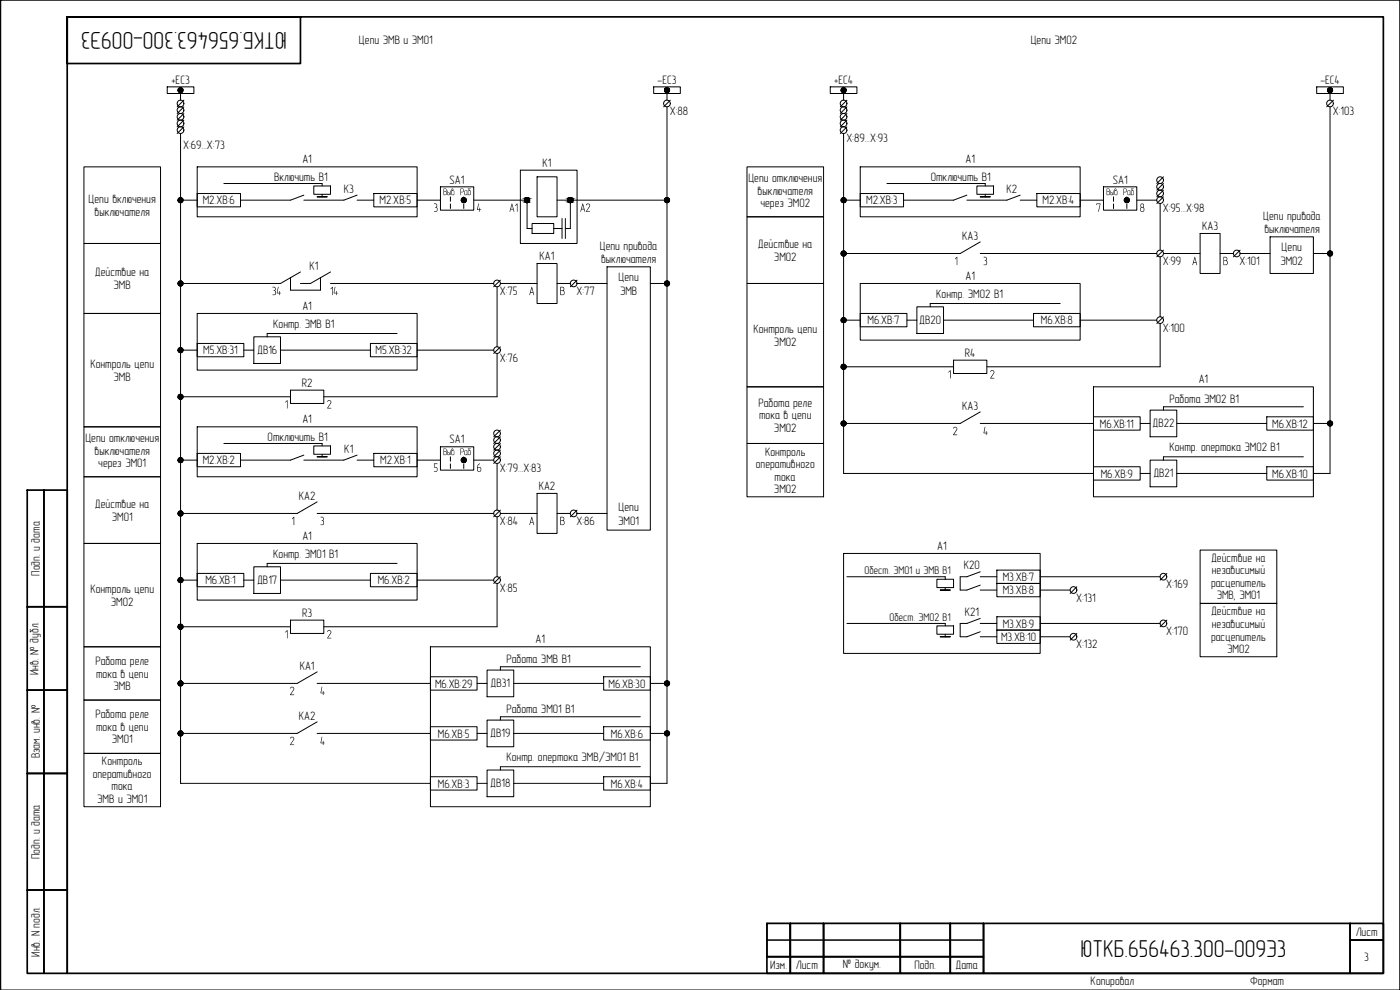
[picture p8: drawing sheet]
<svg xmlns="http://www.w3.org/2000/svg" width="420mm" height="297mm" viewBox="0 0 420 297" stroke-linecap="round" stroke-linejoin="round" font-family="sans-serif">
<g fill="none" stroke="#000" stroke-width=".3">
<path d="M.2 .1h.1M.2 .1h420v296.9h-420zM.2 .1v296.9M420.2 .1h.1M420.2 .1v296.9M50.2 26.1h8v2h-8zM54.2 27.1v3M55.2 30.1l-2 2M55.2 32.1l-2 2M55.2 34.1l-2 2M55.2 36.1l-2 2M55.2 38.1l-2 2"/>
<path d="M196.2 26.1h8v2h-8zM200.2 27.1v3M200.2 32.1v202.9h-5M201.2 30.1l-2 2M249.2 26.1h8v2h-8zM253.2 27.1v3M254.2 30.1l-2 2M254.2 32.1l-2 2M254.2 34.1l-2 2M254.2 36.1l-2 2M254.2 38.1l-2 2M395.2 26.1h8v2h-8z"/>
<path d="M399.2 27.1v3M399.2 32.1v110h-5M400.2 30.1l-2 2M25.2 50.1h23v23h-23zM54.2 40.1v194.9h75M59.2 58.1h13v4h-13zM59.2 50.1h66v15h-66zM67.2 55.1h29.5v.7M91.2 58.6l-4 1.5h-15M94.2 55.8h5v2.5h-5zM96.7 58.3v.8M98.2 59.1h-3h3"/>
<path d="M107.2 58.6l-4 1.5h-12M112.2 58.1h13v4h-13zM132.2 56.1h10v7h-10zM135.2 59.1v1.3M139.2 59.1v1.3M156.2 51.1h17v22h-17zM161.2 53.1h6v12h-6zM224.2 50.1h23v15h-23zM253.2 40.1v102h75M258.2 50.1h66v15h-66zM258.2 58.1h13v4h-13zM266.2 55.1h29.5v.7"/>
<path d="M290.2 58.6l-4 1.5h-15M293.2 55.8h5v2.5h-5zM295.7 58.3v.8M297.2 59.1h-3h3M306.2 58.6l-4 1.5h-12M311.2 58.1h13v4h-13zM331.2 56.1h10v7h-10zM334.2 59.1v1.3M338.2 59.1v1.3M349.2 59.1l-2 2M349.2 57.1l-2 2M349.2 55.1l-2 2"/>
<path d="M349.2 53.1l-2 2M25.2 73.1h23v21h-23zM54.2 60.1h5M107.2 60.1h5M125.2 60.1h7M135.2 61.2v1.4M139.2 61.2v1.4M142.2 60.1h15M158.2 60.1v8.5h1.5M159.7 67.1h6.5v2.9h-6.5zM161.2 79.1h6v12h-6zM166.2 68.6h2.5"/>
<path d="M167.2 60.1h33M168.7 65.6v6M169.7 65.6v6M171.2 60.1v8.5h-1.5M224.2 65.1h23v20h-23zM253.2 60.1h5M294.2 72.6l-6 3.5h-35M294.2 76.1h53M306.2 60.1h5M324.2 60.1h7M334.2 61.2v1.4M338.2 61.2v1.4"/>
<path d="M341.2 60.1h6M348.2 61.1v14M348.2 77.1v18M349.2 76.1h11M349.2 75.1l-2 2M360.2 70h6v12h-6zM366.2 76.1h4M372.2 76.1h9M372.2 75.1l-2 2M381.2 71.1h13v10.9h-13zM394.2 76.1h5M25.2 94.1h23v34h-23z"/>
<path d="M59.2 94.1h66v16.9h-66zM87.2 83.3v3.8h9v-3.8M90.2 81.6l-6 3.5h-30M99.2 81.6l-6 3.5h-3M99.2 85.1h49M149.2 86v18.1M150.2 84.1l-2 1.9M150.2 85.1h11M167.2 85.1h4M173.2 85.1h9M173.2 84.1l-2 1.9M182.2 80.1h13v79h-13z"/>
<path d="M195.2 85.1h5M224.2 85.1h23v31h-23zM253.2 96.1h5M258.2 85.1h66v17h-66zM258.2 94.1h14v4h-14zM272.2 96.1h3M275.2 92.1h8v8h-8zM283.2 96.1h27M310.2 94.1h14v4h-14zM318.2 91.1h-39v1M324.2 96.1h23M348.2 97.1v13h-52"/>
<path d="M349.2 95.1l-2 2M54.2 105.1h5M54.2 119h33M59.2 103h14v4h-14zM73.2 105.1h3M76.2 101.1h8v8h-8zM84.2 105.1h27M87.2 117.1h10v4h-10zM111.2 103h14v4h-14zM119.2 100.1h-39v1M125.2 105.1h23M149.2 106.1v12.9h-52"/>
<path d="M150.2 104.1l-2 2M224.2 116.1h23v17h-23zM253.2 110.1h33M286.2 108.1h10v4h-10zM328.2 116.1h66v33h-66zM25.2 128.1h23v15h-23zM54.2 138.1h5M59.2 128.1h66v15h-66zM59.2 136h13v4h-13zM67.2 133.1h29.5v.7M91.2 136.6l-4 1.5h-15M94.2 133.8h5v2.5h-5z"/>
<path d="M96.7 136.3v.8M98.2 137.1h-3h3M107.2 136.6l-4 1.5h-12M107.2 138.1h5M112.2 136h13v4h-13zM125.2 138.1h7M132.2 134.1h10v7h-10zM135.2 137.1v1.3M135.2 139.2v1.4M139.2 137.1v1.3M139.2 139.2v1.4M142.2 138.1h6"/>
<path d="M149.2 139.1v14M150.2 137.1l-2 2M150.2 135.1l-2 2M150.2 133.1l-2 2M150.2 131l-2 2.1M150.2 129.1l-2 1.9M224.2 133.1h23v16h-23zM294.2 123.6l-6 3.4h-35M294.2 127h34M328.2 125.1h14v4h-14zM342.2 127h3M345.2 138.1h8v8h-8z"/>
<path d="M345.2 123h8v8h-8zM353.2 127h27M380.2 125.1h14v4h-14zM391.2 137.1h-42v1M391.2 122.1h-42v.9M394.2 127h5M25.2 143.1h23v20h-23zM95.2 150.6l-6 3.5h-35M95.2 154.1h53M149.2 155.1v17.9M150.2 154.1h11M150.2 153.1l-2 2"/>
<path d="M161.2 148h6v12h-6zM167.2 154.1h4M173.2 154.1h9M173.2 153.1l-2 2M328.2 140h14v4h-14zM342.2 142.1h3M353.2 142.1h27M380.2 140h14v4h-14zM25.2 163.1h23v31h-23zM54.2 174.1h5M59.2 163.1h66v17h-66zM59.2 172h14v4.1h-14z"/>
<path d="M73.2 174.1h3M76.2 170.1h8v8h-8zM84.2 174.1h27M111.2 172h14v4.1h-14zM119.2 169h-39v1.1M125.2 174.1h23M149.2 175.1v13h-52M150.2 173l-2 2.1M253.2 166.1h59v30h-59zM254.2 173h29.5v.8M281.2 173.8h5v2.5h-5zM283.7 176.3v.7"/>
<path d="M285.2 177h-3h3M294.2 171.6l-4 1.4h-2v4h2l4-1.4M294.2 173h5M294.2 177h5M299.2 171.1h13v4h-13zM299.2 175.1h13v4h-13zM312.2 173h36M312.2 177h9M323.2 176.1l-2 2M350.2 172l-2 2.1M360.2 165h23v16h-23zM25.2 194.1h23v15.9h-23z"/>
<path d="M54.2 188.1h33M87.2 186.1h10v4h-10zM129.2 194.1h66v47.9h-66zM254.2 187.1h29.5v.7M281.2 187.8h5v2.5h-5zM283.7 190.3v.8M285.2 191.1h-3h3M294.2 185.6l-4 1.5h-2v4h2l4-1.5M294.2 187.1h5M294.2 191.1h5M299.2 185h13v4h-13zM299.2 189h13v4h-13z"/>
<path d="M312.2 187.1h36M312.2 191.1h9M323.2 190.1l-2 2M350.2 186.1l-2 2M360.2 181h23v16h-23zM25.2 210h23v16h-23zM95.2 216.6l-6 3.5h-35M95.2 201.6l-6 3.4h-35M95.2 205h34M129.2 203.1h14v4h-14zM129.2 218h14v4h-14zM143.2 205h3"/>
<path d="M146.2 201h8v8h-8zM146.2 216.1h8v8h-8zM154.2 205h27M181.2 203.1h14v4h-14zM181.2 218h14v4h-14zM192.2 200.1h-42v.9M192.2 215.1h-42v1M195.2 205h5M25.2 226h23v16h-23zM95.2 220.1h34M129.2 233.1h14v4h-14zM143.2 220.1h3"/>
<path d="M143.2 235h3M146.2 231h8v8h-8zM154.2 220.1h27M154.2 235h27M181.2 233.1h14v4h-14zM192.2 230h-42v1M195.2 220.1h5M230.2 277.1h7v5h-7zM237.2 277.1h10v5h-10zM247.2 277.1h23v5h-23zM270.2 277.1h15v5h-15zM285.2 277.1h10v5h-10z"/>
<path d="M230.2 282.1h7v4.9h-7zM237.2 282.1h10v4.9h-10zM247.2 282.1h23v4.9h-23zM270.2 282.1h15v4.9h-15zM285.2 282.1h10v4.9h-10zM420.2 297h.1"/>
<circle cx="54.2" cy="35" r="1.01"/>
<circle cx="54.2" cy="39" r="1.01"/>
<circle cx="54.2" cy="37" r="1.01"/>
<circle cx="54.2" cy="31" r="1.01"/>
<circle cx="54.2" cy="33.1" r="1.01"/>
<circle cx="200.2" cy="31" r="1.01"/>
<circle cx="253.2" cy="35" r="1.01"/>
<circle cx="253.2" cy="37" r="1.01"/>
<circle cx="253.2" cy="39" r="1.01"/>
<circle cx="253.2" cy="33.1" r="1.01"/>
<circle cx="253.2" cy="31" r="1.01"/>
<circle cx="399.2" cy="31" r="1.01"/>
<circle cx="348.2" cy="54.1" r="1.01"/>
<circle cx="348.2" cy="58.1" r="1.01"/>
<circle cx="348.2" cy="56" r="1.01"/>
<circle cx="158.2" cy="60" r=".75"/>
<circle cx="171.2" cy="60" r=".75"/>
<circle cx="348.2" cy="76" r="1.01"/>
<circle cx="348.2" cy="60" r="1.01"/>
<circle cx="371.2" cy="76" r="1.01"/>
<circle cx="149.2" cy="85" r="1.01"/>
<circle cx="172.2" cy="85" r="1.01"/>
<circle cx="348.2" cy="96.1" r="1.01"/>
<circle cx="149.2" cy="105" r="1.01"/>
<circle cx="149.2" cy="132.1" r="1.01"/>
<circle cx="149.2" cy="130" r="1.01"/>
<circle cx="149.2" cy="138" r="1.01"/>
<circle cx="149.2" cy="136" r="1.01"/>
<circle cx="149.2" cy="134" r="1.01"/>
<circle cx="149.2" cy="154" r="1.01"/>
<circle cx="172.2" cy="154" r="1.01"/>
<circle cx="149.2" cy="174" r="1.01"/>
<circle cx="322.2" cy="177" r="1.01"/>
<circle cx="349.2" cy="173" r="1.01"/>
<circle cx="322.2" cy="191" r="1.01"/>
<circle cx="349.2" cy="187" r="1.01"/>
</g>
<g fill="#000" stroke="#000" stroke-width=".3">
<path d="M158.1 59.3h.2zM171.1 59.3h.2zM158 60.8h.3zM171 60.8h.3z"/>
<path d="M53.5 26.8l-.1 .3h.8zM53.4 27.1h.8l-.7 .2zM53.5 27.3l.1 .2 .6-.4z"/>
<path d="M53.6 27.5l.1 .2 .5-.6zM54.2 27.1l-.2 .7-.3-.1zM54.2 27.1l-.2 .7h.2z"/>
<path d="M53.7 26.4l.5 .7-.2-.8zM53.6 26.6l.1-.2 .5 .7zM53.6 26.6l-.1 .2 .7 .3z"/>
<path d="M54.2 27.1v.7h.2zM54.2 27.1l.4 .6-.2 .1zM54.2 27.1l.4 .6 .2-.2z"/>
<path d="M54.4 26.3l-.2 .8 .4-.7zM54.2 26.3h.2l-.2 .8zM54 26.3l.2 .8v-.8z"/>
<path d="M54.2 27.1l.6 .4 .1-.2zM54.2 27.1h.7v.2z"/>
<path d="M54.2 27.1h.7v-.3zM54.2 27.1l.6-.5 .1 .2zM54.6 26.4l-.4 .7 .6-.5z"/>
<path d="M199.5 26.8l-.1 .3h.8zM199.4 27.1h.8l-.7 .2zM199.5 27.3l.1 .2 .6-.4z"/>
<path d="M199.6 27.5l.1 .2 .5-.6zM200.2 27.1l-.3 .7-.2-.1zM200.2 27.1l-.3 .7h.3z"/>
<path d="M199.7 26.4l.5 .7-.3-.8zM199.6 26.6l.1-.2 .5 .7zM199.6 26.6l-.1 .2 .7 .3z"/>
<path d="M200.2 27.1v.7h.2zM200.2 27.1l.4 .6-.2 .1zM200.2 27.1l.4 .6 .2-.2z"/>
<path d="M200.4 26.3l-.2 .8 .4-.7zM200.2 26.3h.2l-.2 .8zM199.9 26.3l.3 .8v-.8z"/>
<path d="M200.2 27.1l.6 .4 .1-.2zM200.2 27.1h.7v.2z"/>
<path d="M200.2 27.1h.7v-.3zM200.2 27.1l.6-.5 .1 .2zM200.6 26.4l-.4 .7 .6-.5z"/>
<path d="M252.5 26.8l-.1 .3h.8zM252.4 27.1h.8l-.7 .2zM252.5 27.3l.1 .2 .6-.4z"/>
<path d="M252.6 27.5l.1 .2 .5-.6zM253.2 27.1l-.3 .7-.2-.1zM253.2 27.1l-.3 .7h.3z"/>
<path d="M252.7 26.4l.5 .7-.3-.8zM252.7 26.4l.5 .7-.6-.5zM252.6 26.6l-.1 .2 .7 .3z"/>
<path d="M253.2 27.1v.7h.2zM253.2 27.1l.4 .6-.2 .1zM253.2 27.1l.4 .6 .2-.2z"/>
<path d="M253.4 26.3l-.2 .8 .4-.7zM253.2 26.3h.2l-.2 .8zM252.9 26.3l.3 .8v-.8z"/>
<path d="M253.2 27.1l.6 .4 .1-.2zM253.2 27.1h.7v.2z"/>
<path d="M253.2 27.1h.7v-.3zM253.2 27.1l.6-.5 .1 .2zM253.6 26.4l-.4 .7 .6-.5z"/>
<path d="M398.5 26.8l-.1 .3h.8zM398.4 27.1h.8l-.7 .2zM398.5 27.3l.1 .2 .6-.4z"/>
<path d="M398.6 27.5l.1 .2 .5-.6zM399.2 27.1l-.3 .7-.2-.1zM399.2 27.1l-.3 .7h.3z"/>
<path d="M398.7 26.4l.5 .7-.3-.8zM398.6 26.6l.1-.2 .5 .7zM398.6 26.6l-.1 .2 .7 .3z"/>
<path d="M399.2 27.1v.7h.2zM399.2 27.1l.4 .6-.2 .1zM399.2 27.1l.4 .6 .2-.2z"/>
<path d="M399.4 26.3l-.2 .8 .4-.7zM399.2 26.3h.2l-.2 .8zM398.9 26.3l.3 .8v-.8z"/>
<path d="M399.2 27.1l.6 .4 .1-.2zM399.2 27.1h.7v.2z"/>
<path d="M399.2 27.1h.7v-.3zM399.2 27.1l.6-.5 .1 .2zM399.6 26.4l-.4 .7 .6-.5z"/>
<path d="M53.5 59.8l-.1 .3h.8zM53.4 60.1h.8l-.7 .2zM53.5 60.3l.1 .2 .6-.4z"/>
<path d="M53.7 59.4l.5 .7-.2-.8zM53.6 59.6l.1-.2 .5 .7zM53.6 59.6l-.1 .2 .7 .3z"/>
<path d="M54.4 59.3l-.2 .8 .4-.7zM54.2 59.3h.2l-.2 .8zM54 59.3l.2 .8v-.8z"/>
<path d="M138.5 59.8l-.1 .3h.8zM138.4 60.1h.8l-.7 .2zM138.5 60.3l.1 .2 .6-.4z"/>
<path d="M138.7 59.4l.5 .7-.3-.8zM138.7 59.4l.5 .7-.6-.5zM138.6 59.6l-.1 .2 .7 .3z"/>
<path d="M139.4 59.3l-.2 .8 .4-.7zM139.2 59.3h.2l-.2 .8zM138.9 59.3l.3 .8v-.8z"/>
<path d="M158.1 59.3h.2zM158 59.3h.3z"/>
<path d="M158 59.3l.4 .1zM157.9 59.4h.5z"/>
<path d="M157.9 59.4h.6zM157.9 59.4h.6z"/>
<path d="M157.9 59.4h.6zM157.8 59.4h.7z"/>
<path d="M157.8 59.4h.8zM157.8 59.4h.8z"/>
<path d="M157.8 59.4l.9 .1zM157.7 59.5h1z"/>
<path d="M157.7 59.5h1zM157.7 59.5h1z"/>
<path d="M157.6 59.5l1.2 .1zM157.6 59.5l1.2 .1z"/>
<path d="M157.6 59.6l1.2 .1zM157.6 59.6l1.2 .1z"/>
<path d="M157.5 59.7h1.3zM157.5 59.7h1.3z"/>
<path d="M157.5 59.7l1.4 .1zM157.5 59.7l1.4 .1z"/>
<path d="M157.5 59.8h1.4zM157.5 59.8h1.4z"/>
<path d="M157.5 59.8l1.4 .1zM157.5 59.8l1.4 .1z"/>
<path d="M157.4 59.9l1.5 .1zM157.4 59.9l1.5 .1z"/>
<path d="M157.4 60l1.5 .1zM157.4 60l1.5 .1z"/>
<path d="M171.1 59.3h.2zM171 59.3h.3z"/>
<path d="M171 59.3l.4 .1zM170.9 59.4h.5z"/>
<path d="M170.9 59.4h.6zM170.9 59.4h.6z"/>
<path d="M170.9 59.4h.6zM170.8 59.4h.7z"/>
<path d="M170.8 59.4h.8zM170.8 59.4h.8z"/>
<path d="M170.8 59.4l.9 .1zM170.7 59.5h1z"/>
<path d="M170.7 59.5h1zM170.7 59.5h1z"/>
<path d="M170.6 59.5l1.2 .1zM170.6 59.6h1.2z"/>
<path d="M170.6 59.6l1.2 .1zM170.6 59.6l1.2 .1z"/>
<path d="M170.5 59.7h1.3zM170.5 59.7h1.3z"/>
<path d="M170.5 59.7l1.4 .1zM170.5 59.7l1.4 .1z"/>
<path d="M170.5 59.8h1.4zM170.5 59.8h1.4z"/>
<path d="M170.5 59.8l1.4 .1zM170.5 59.8l1.4 .1z"/>
<path d="M170.4 59.9l1.5 .1zM170.4 59.9l1.5 .1z"/>
<path d="M170.4 60l1.5 .1zM170.4 60l1.5 .1z"/>
<path d="M199.5 59.8l-.1 .3h.8zM199.4 60.1h.8l-.7 .2zM199.5 60.3l.1 .2 .6-.4z"/>
<path d="M199.7 59.4l.5 .7-.3-.8zM199.6 59.6l.1-.2 .5 .7zM199.6 59.6l-.1 .2 .7 .3z"/>
<path d="M200.4 59.3l-.2 .8 .4-.7zM200.2 59.3h.2l-.2 .8zM199.9 59.3l.3 .8v-.8z"/>
<path d="M252.5 59.8l-.1 .3h.8zM252.4 60.1h.8l-.7 .2zM252.5 60.3l.1 .2 .6-.4z"/>
<path d="M252.7 59.4l.5 .7-.3-.8zM252.7 59.4l.5 .7-.6-.5zM252.6 59.6l-.1 .2 .7 .3z"/>
<path d="M253.4 59.3l-.2 .8 .4-.7zM253.2 59.3h.2l-.2 .8zM252.9 59.3l.3 .8v-.8z"/>
<path d="M337.5 59.8l-.1 .3h.8zM337.4 60.1h.8l-.7 .2zM337.5 60.3l.1 .2 .6-.4z"/>
<path d="M337.7 59.4l.5 .7-.3-.8zM337.6 59.6l.1-.2 .5 .7zM337.6 59.6l-.1 .2 .7 .3z"/>
<path d="M338.4 59.3l-.2 .8 .4-.7zM338.2 59.3h.2l-.2 .8zM337.9 59.3l.3 .8v-.8z"/>
<path d="M53.6 60.5l.1 .2 .5-.6zM54.2 60.1l-.2 .7-.3-.1zM54.2 60.1l-.2 .7h.2z"/>
<path d="M54.2 60.1v.7h.2zM54.2 60.1l.4 .6-.2 .1zM54.2 60.1l.4 .6 .2-.2z"/>
<path d="M54.2 60.1l.6 .4 .1-.2zM54.2 60.1h.7v.2z"/>
<path d="M54.2 60.1h.7v-.3zM54.2 60.1l.6-.5 .1 .2zM54.6 59.4l-.4 .7 .6-.5z"/>
<path d="M138.6 60.5l.1 .2 .5-.6zM139.2 60.1l-.3 .7-.2-.1zM139.2 60.1l-.3 .7h.3z"/>
<path d="M139.2 60.1v.7h.2zM139.2 60.1l.4 .6-.2 .1zM139.2 60.1l.4 .6 .2-.2z"/>
<path d="M139.2 60.1l.6 .4 .1-.2zM139.2 60.1h.7v.2z"/>
<path d="M139.2 60.1h.7v-.3zM139.2 60.1l.6-.5 .1 .2zM139.6 59.4l-.4 .7 .6-.5z"/>
<path d="M158 60.8h.3zM158.1 60.8h.2z"/>
<path d="M157.9 60.8h.5zM157.9 60.8h.4z"/>
<path d="M157.9 60.7h.6zM157.9 60.7l.5 .1z"/>
<path d="M157.8 60.7h.7zM157.8 60.7h.7z"/>
<path d="M157.8 60.7h.8zM157.8 60.7h.7z"/>
<path d="M157.7 60.6h1zM157.7 60.6l.9 .1z"/>
<path d="M157.6 60.6h1.1zM157.6 60.6h1.1z"/>
<path d="M157.6 60.5h1.2zM157.6 60.5l1.1 .1z"/>
<path d="M157.5 60.5h1.3zM157.5 60.5h1.3z"/>
<path d="M157.5 60.4h1.3zM157.5 60.4l1.3 .1z"/>
<path d="M157.5 60.3h1.4zM157.5 60.3l1.3 .1z"/>
<path d="M157.5 60.3h1.4zM157.5 60.3h1.4z"/>
<path d="M157.4 60.1h1.5zM157.4 60.1h1.5z"/>
<path d="M157.4 60.1l1.5 .1zM157.4 60.1l1.5 .1z"/>
<path d="M157.4 60.2h1.5zM157.4 60.2l1.5 .1z"/>
<path d="M171 60.8h.3zM171.1 60.8h.2z"/>
<path d="M170.9 60.8h.5zM170.9 60.8h.4z"/>
<path d="M170.9 60.7h.6zM170.9 60.7l.5 .1z"/>
<path d="M170.8 60.7h.7zM170.8 60.7h.7z"/>
<path d="M170.8 60.7h.8zM170.8 60.7h.7z"/>
<path d="M170.7 60.6h1zM170.7 60.6l.9 .1z"/>
<path d="M170.6 60.6h1.1zM170.6 60.6h1.1z"/>
<path d="M170.6 60.5h1.2zM170.6 60.5l1.1 .1z"/>
<path d="M170.5 60.5h1.3zM170.5 60.5h1.3z"/>
<path d="M170.5 60.4h1.3zM170.5 60.4l1.3 .1z"/>
<path d="M170.5 60.3h1.4zM170.5 60.3l1.3 .1z"/>
<path d="M170.5 60.3h1.4zM170.5 60.3h1.4z"/>
<path d="M170.4 60.1h1.5zM170.4 60.1h1.5z"/>
<path d="M170.4 60.1l1.5 .1zM170.4 60.1l1.5 .1z"/>
<path d="M170.4 60.2h1.5zM170.4 60.2l1.5 .1z"/>
<path d="M199.6 60.5l.1 .2 .5-.6zM200.2 60.1l-.3 .7-.2-.1zM200.2 60.1l-.3 .7h.3z"/>
<path d="M200.2 60.1v.7h.2zM200.2 60.1l.4 .6-.2 .1zM200.2 60.1l.4 .6 .2-.2z"/>
<path d="M200.2 60.1l.6 .4 .1-.2zM200.2 60.1h.7v.2z"/>
<path d="M200.2 60.1h.7v-.3zM200.2 60.1l.6-.5 .1 .2zM200.6 59.4l-.4 .7 .6-.5z"/>
<path d="M252.5 75.8l-.1 .3h.8zM252.4 76.1h.8l-.7 .2zM252.5 76.3l.1 .2 .6-.4z"/>
<path d="M252.6 60.5l.1 .2 .5-.6zM253.2 60.1l-.3 .7-.2-.1zM253.2 60.1l-.3 .7h.3z"/>
<path d="M252.6 76.5l.1 .2 .5-.6zM253.2 76.1l-.3 .7-.2-.1zM253.2 76.1l-.3 .7h.3z"/>
<path d="M252.7 75.4l.5 .7-.3-.8zM252.7 75.4l.5 .7-.6-.5zM252.6 75.6l-.1 .2 .7 .3z"/>
<path d="M253.2 60.1v.7h.2zM253.2 60.1l.4 .6-.2 .1zM253.2 60.1l.4 .6 .2-.2z"/>
<path d="M253.2 76.1v.7h.2zM253.2 76.1l.4 .6-.2 .1zM253.2 76.1l.4 .6 .2-.2z"/>
<path d="M253.4 75.3l-.2 .8 .4-.7zM253.2 75.3h.2l-.2 .8zM252.9 75.3l.3 .8v-.8z"/>
<path d="M253.2 60.1l.6 .4 .1-.2zM253.2 60.1h.7v.2z"/>
<path d="M253.2 76.1l.6 .4 .1-.2zM253.2 76.1h.7v.2z"/>
<path d="M253.2 60.1h.7v-.3zM253.2 60.1l.6-.5 .1 .2zM253.6 59.4l-.4 .7 .6-.5z"/>
<path d="M253.2 76.1h.7v-.3zM253.2 76.1l.6-.5 .1 .2zM253.6 75.4l-.4 .7 .6-.5z"/>
<path d="M337.6 60.5l.1 .2 .5-.6zM338.2 60.1l-.3 .7-.2-.1zM338.2 60.1l-.3 .7h.3z"/>
<path d="M338.2 60.1v.7h.2zM338.2 60.1l.4 .6-.2 .1zM338.2 60.1l.4 .6 .2-.2z"/>
<path d="M338.2 60.1l.6 .4 .1-.2zM338.2 60.1h.7v.2z"/>
<path d="M338.2 60.1h.7v-.3zM338.2 60.1l.6-.5 .1 .2zM338.6 59.4l-.4 .7 .6-.5z"/>
<path d="M398.5 75.8l-.1 .3h.8zM398.4 76.1h.8l-.7 .2zM398.5 76.3l.1 .2 .6-.4z"/>
<path d="M398.6 76.5l.1 .2 .5-.6zM399.2 76.1l-.3 .7-.2-.1zM399.2 76.1l-.3 .7h.3z"/>
<path d="M398.7 75.4l.5 .7-.3-.8zM398.7 75.4l.5 .7-.6-.5zM398.6 75.6l-.1 .2 .7 .3z"/>
<path d="M399.2 76.1v.7h.2zM399.2 76.1l.4 .6-.2 .1zM399.2 76.1l.4 .6 .2-.2z"/>
<path d="M399.4 75.3l-.2 .8 .4-.7zM399.2 75.3h.2l-.2 .8zM398.9 75.3l.3 .8v-.8z"/>
<path d="M399.2 76.1l.6 .4 .1-.2zM399.2 76.1h.7v.2z"/>
<path d="M399.2 76.1h.7v-.3zM399.2 76.1l.6-.5 .1 .2zM399.6 75.4l-.4 .7 .6-.5z"/>
<path d="M53.5 84.8l-.1 .3h.8zM53.4 85.1h.8l-.7 .2zM53.5 85.3l.1 .2 .6-.4z"/>
<path d="M53.6 85.5l.1 .2 .5-.6zM54.2 85.1l-.2 .7-.3-.1zM54.2 85.1l-.2 .7h.2z"/>
<path d="M53.7 84.4l.5 .7-.2-.8zM53.6 84.6l.1-.2 .5 .7zM53.6 84.6l-.1 .2 .7 .3z"/>
<path d="M54.2 85.1v.7h.2zM54.2 85.1l.4 .6-.2 .1zM54.2 85.1l.4 .6 .2-.2z"/>
<path d="M54.4 84.3l-.2 .8 .4-.7zM54.2 84.3h.2l-.2 .8zM54 84.3l.2 .8v-.8z"/>
<path d="M54.2 85.1l.6 .4 .1-.2zM54.2 85.1h.7v.2z"/>
<path d="M54.2 85.1h.7v-.3zM54.2 85.1l.6-.5 .1 .2zM54.6 84.4l-.4 .7 .6-.5z"/>
<path d="M199.5 84.8l-.1 .3h.8zM199.4 85.1h.8l-.7 .2zM199.5 85.3l.1 .2 .6-.4z"/>
<path d="M199.6 85.5l.1 .2 .5-.6zM200.2 85.1l-.3 .7-.2-.1zM200.2 85.1l-.3 .7h.3z"/>
<path d="M199.7 84.4l.5 .7-.3-.8zM199.6 84.6l.1-.2 .5 .7zM199.6 84.6l-.1 .2 .7 .3z"/>
<path d="M200.2 85.1v.7h.2zM200.2 85.1l.4 .6-.2 .1zM200.2 85.1l.4 .6 .2-.2z"/>
<path d="M200.4 84.3l-.2 .8 .4-.7zM200.2 84.3h.2l-.2 .8zM199.9 84.3l.3 .8v-.8z"/>
<path d="M200.2 85.1l.6 .4 .1-.2zM200.2 85.1h.7v.2z"/>
<path d="M200.2 85.1h.7v-.3zM200.2 85.1l.6-.5 .1 .2zM200.6 84.4l-.4 .7 .6-.5z"/>
<path d="M252.5 95.8l-.1 .3h.8zM252.4 96.1h.8l-.7 .2zM252.5 96.3l.1 .2 .6-.4z"/>
<path d="M252.6 96.5l.1 .2 .5-.6zM253.2 96.1l-.3 .7-.2-.1zM253.2 96.1l-.3 .7h.3z"/>
<path d="M252.7 95.4l.5 .7-.3-.8zM252.7 95.4l.5 .7-.6-.5zM252.6 95.6l-.1 .2 .7 .3z"/>
<path d="M253.2 96.1v.7h.2zM253.2 96.1l.4 .6-.2 .1zM253.2 96.1l.4 .6 .2-.2z"/>
<path d="M253.4 95.3l-.2 .8 .4-.7zM253.2 95.3h.2l-.2 .8zM252.9 95.3l.3 .8v-.8z"/>
<path d="M253.2 96.1l.6 .4 .1-.2zM253.2 96.1h.7v.2z"/>
<path d="M253.2 96.1h.7v-.3zM253.2 96.1l.6-.5 .1 .2zM253.6 95.4l-.4 .7 .6-.5z"/>
<path d="M53.5 104.8l-.1 .3h.8zM53.4 105.1h.8l-.7 .2zM53.5 105.3l.1 .2 .6-.4z"/>
<path d="M53.5 118.8l-.1 .2h.8zM53.4 119h.8l-.7 .3zM53.5 119.3l.1 .2 .6-.5z"/>
<path d="M53.6 105.5l.1 .2 .5-.6zM54.2 105.1l-.2 .7-.3-.1zM54.2 105.1l-.2 .7h.2z"/>
<path d="M53.6 119.5l.1 .2 .5-.7zM54.2 119l-.2 .8-.3-.1zM54.2 119l-.2 .8h.2z"/>
<path d="M53.7 104.4l.5 .7-.2-.8zM53.6 104.6l.1-.2 .5 .7zM53.6 104.6l-.1 .2 .7 .3z"/>
<path d="M53.7 118.5l.5 .5-.2-.7zM53.7 118.5l.5 .5-.6-.4zM53.6 118.6l-.1 .2 .7 .2z"/>
<path d="M54.2 105.1v.7h.2zM54.2 105.1l.4 .6-.2 .1zM54.2 105.1l.4 .6 .2-.2z"/>
<path d="M54.2 119v.8h.2zM54.2 119l.4 .7-.2 .1zM54.2 119l.4 .7 .2-.2z"/>
<path d="M54.4 104.3l-.2 .8 .4-.7zM54.2 104.3h.2l-.2 .8zM54 104.3l.2 .8v-.8z"/>
<path d="M54.4 118.3l-.2 .7 .4-.5zM54.2 118.3h.2l-.2 .7zM54 118.3l.2 .7v-.7z"/>
<path d="M54.2 105.1l.6 .4 .1-.2zM54.2 105.1h.7v.2z"/>
<path d="M54.2 119l.6 .5 .1-.2zM54.2 119h.7v.3z"/>
<path d="M54.2 105.1h.7v-.3zM54.2 105.1l.6-.5 .1 .2zM54.6 104.4l-.4 .7 .6-.5z"/>
<path d="M54.2 119h.7v-.2zM54.2 119l.6-.4 .1 .2zM54.6 118.5l-.4 .5 .6-.4z"/>
<path d="M252.5 109.8l-.1 .3h.8zM252.4 110.1h.8l-.7 .2zM252.5 110.3l.1 .2 .6-.4z"/>
<path d="M252.6 110.5l.1 .2 .5-.6zM253.2 110.1l-.3 .7-.2-.1zM253.2 110.1l-.3 .7h.3z"/>
<path d="M252.7 109.5l.5 .6-.3-.8zM252.6 109.6l.1-.1 .5 .6zM252.6 109.6l-.1 .2 .7 .3z"/>
<path d="M253.2 110.1v.7h.2zM253.2 110.1l.4 .6-.2 .1zM253.2 110.1l.4 .6 .2-.2z"/>
<path d="M253.4 109.3l-.2 .8 .4-.6zM253.2 109.3h.2l-.2 .8zM252.9 109.3l.3 .8v-.8z"/>
<path d="M253.2 110.1l.6 .4 .1-.2zM253.2 110.1h.7v.2z"/>
<path d="M253.2 110.1h.7v-.3zM253.2 110.1l.6-.5 .1 .2zM253.6 109.5l-.4 .6 .6-.5z"/>
<path d="M53.5 137.8l-.1 .3h.8zM53.4 138.1h.8l-.7 .2zM53.5 138.3l.1 .2 .6-.4z"/>
<path d="M53.6 138.5l.1 .2 .5-.6zM54.2 138.1l-.2 .7-.3-.1zM54.2 138.1l-.2 .7h.2z"/>
<path d="M53.7 137.4l.5 .7-.2-.8zM53.6 137.6l.1-.2 .5 .7zM53.6 137.6l-.1 .2 .7 .3z"/>
<path d="M54.2 138.1v.7h.2zM54.2 138.1l.4 .6-.2 .1zM54.2 138.1l.4 .6 .2-.2z"/>
<path d="M54.4 137.3l-.2 .8 .4-.7zM54.2 137.3h.2l-.2 .8zM54 137.3l.2 .8v-.8z"/>
<path d="M54.2 138.1l.6 .4 .1-.2zM54.2 138.1h.7v.2z"/>
<path d="M54.2 138.1h.7v-.3zM54.2 138.1l.6-.5 .1 .2zM54.6 137.4l-.4 .7 .6-.5z"/>
<path d="M138.5 137.8l-.1 .3h.8zM138.4 138.1h.8l-.7 .2zM138.5 138.3l.1 .2 .6-.4z"/>
<path d="M138.6 138.5l.1 .2 .5-.6zM139.2 138.1l-.3 .7-.2-.1zM139.2 138.1l-.3 .7h.3z"/>
<path d="M138.7 137.4l.5 .7-.3-.8zM138.7 137.4l.5 .7-.6-.5zM138.6 137.6l-.1 .2 .7 .3z"/>
<path d="M139.2 138.1v.7h.2zM139.2 138.1l.4 .6-.2 .1zM139.2 138.1l.4 .6 .2-.2z"/>
<path d="M139.4 137.3l-.2 .8 .4-.7zM139.2 137.3h.2l-.2 .8zM138.9 137.3l.3 .8v-.8z"/>
<path d="M139.2 138.1l.6 .4 .1-.2zM139.2 138.1h.7v.2z"/>
<path d="M139.2 138.1h.7v-.3zM139.2 138.1l.6-.5 .1 .2zM139.6 137.4l-.4 .7 .6-.5z"/>
<path d="M252.5 126.8l-.1 .2h.8zM252.4 127h.8l-.7 .3zM252.5 127.3l.1 .2 .6-.5z"/>
<path d="M252.6 127.5l.1 .2 .5-.7zM253.2 127l-.3 .8-.2-.1zM253.2 127l-.3 .8h.3z"/>
<path d="M252.7 126.5l.5 .5-.3-.6zM252.6 126.6l.1-.1 .5 .5zM252.6 126.6l-.1 .2 .7 .2z"/>
<path d="M253.2 127v.8h.2zM253.2 127l.4 .7-.2 .1zM253.2 127l.4 .7 .2-.2z"/>
<path d="M253.4 126.4l-.2 .6 .4-.5zM253.2 126.3l.2 .1-.2 .6zM252.9 126.4l.3 .6v-.7z"/>
<path d="M253.2 127l.6 .5 .1-.2zM253.2 127h.7v.3z"/>
<path d="M253.2 127h.7v-.2zM253.2 127l.6-.4 .1 .2zM253.6 126.5l-.4 .5 .6-.4z"/>
<path d="M398.5 126.8l-.1 .2h.8zM398.4 127h.8l-.7 .3zM398.5 127.3l.1 .2 .6-.5z"/>
<path d="M398.6 127.5l.1 .2 .5-.7zM399.2 127l-.3 .8-.2-.1zM399.2 127l-.3 .8h.3z"/>
<path d="M398.7 126.5l.5 .5-.3-.6zM398.6 126.6l.1-.1 .5 .5zM398.6 126.6l-.1 .2 .7 .2z"/>
<path d="M399.2 127v.8h.2zM399.2 127l.4 .7-.2 .1zM399.2 127l.4 .7 .2-.2z"/>
<path d="M399.4 126.4l-.2 .6 .4-.5zM399.2 126.3l.2 .1-.2 .6zM398.9 126.4l.3 .6v-.7z"/>
<path d="M399.2 127l.6 .5 .1-.2zM399.2 127h.7v.3z"/>
<path d="M399.2 127h.7v-.2zM399.2 127l.6-.4 .1 .2zM399.6 126.5l-.4 .5 .6-.4z"/>
<path d="M53.5 153.8l-.1 .3h.8zM53.4 154.1h.8l-.7 .2zM53.5 154.3l.1 .2 .6-.4z"/>
<path d="M53.6 154.5l.1 .2 .5-.6zM54.2 154.1l-.2 .7-.3-.1zM54.2 154.1l-.2 .7h.2z"/>
<path d="M53.7 153.4l.5 .7-.2-.8zM53.6 153.6l.1-.2 .5 .7zM53.6 153.6l-.1 .2 .7 .3z"/>
<path d="M54.2 154.1v.7h.2zM54.2 154.1l.4 .6-.2 .1zM54.2 154.1l.4 .6 .2-.2z"/>
<path d="M54.4 153.3l-.2 .8 .4-.7zM54.2 153.3h.2l-.2 .8zM54 153.3l.2 .8v-.8z"/>
<path d="M54.2 154.1l.6 .4 .1-.2zM54.2 154.1h.7v.2z"/>
<path d="M54.2 154.1h.7v-.3zM54.2 154.1l.6-.5 .1 .2zM54.6 153.4l-.4 .7 .6-.5z"/>
<path d="M53.5 173.8l-.1 .3h.8zM53.4 174.1h.8l-.7 .2zM53.5 174.3l.1 .2 .6-.4z"/>
<path d="M53.6 174.5l.1 .2 .5-.6zM54.2 174.1l-.2 .7-.3-.1zM54.2 174.1l-.2 .7h.2z"/>
<path d="M53.7 173.4l.5 .7-.2-.8zM53.6 173.6l.1-.2 .5 .7zM53.6 173.6l-.1 .2 .7 .3z"/>
<path d="M54.2 174.1v.7h.2zM54.2 174.1l.4 .6-.2 .1zM54.2 174.1l.4 .6 .2-.2z"/>
<path d="M54.4 173.3l-.2 .8 .4-.7zM54.2 173.3h.2l-.2 .8zM54 173.3l.2 .8v-.8z"/>
<path d="M54.2 174.1l.6 .4 .1-.2zM54.2 174.1h.7v.2z"/>
<path d="M54.2 174.1h.7v-.3zM54.2 174.1l.6-.5 .1 .2zM54.6 173.4l-.4 .7 .6-.5z"/>
<path d="M53.5 187.8l-.1 .3h.8zM53.4 188.1h.8l-.7 .2zM53.5 188.3l.1 .2 .6-.4z"/>
<path d="M53.6 188.5l.1 .2 .5-.6zM54.2 188.1l-.2 .7-.3-.1zM54.2 188.1l-.2 .7h.2z"/>
<path d="M53.7 187.4l.5 .7-.2-.8zM53.6 187.6l.1-.2 .5 .7zM53.6 187.6l-.1 .2 .7 .3z"/>
<path d="M54.2 188.1v.7h.2zM54.2 188.1l.4 .6-.2 .1zM54.2 188.1l.4 .6 .2-.2z"/>
<path d="M54.4 187.3l-.2 .8 .4-.7zM54.2 187.3h.2l-.2 .8zM54 187.3l.2 .8v-.8z"/>
<path d="M54.2 188.1l.6 .4 .1-.2zM54.2 188.1h.7v.2z"/>
<path d="M54.2 188.1h.7v-.3zM54.2 188.1l.6-.5 .1 .2zM54.6 187.4l-.4 .7 .6-.5z"/>
<path d="M53.5 219.8l-.1 .3h.8zM53.4 220.1h.8l-.7 .2zM53.5 220.3l.1 .2 .6-.4z"/>
<path d="M53.5 204.8l-.1 .2h.8zM53.4 205h.8l-.7 .3zM53.5 205.3l.1 .2 .6-.5z"/>
<path d="M53.6 205.5l.1 .2 .5-.7zM54.2 205l-.2 .8-.3-.1zM54.2 205l-.2 .8h.2z"/>
<path d="M53.7 219.4l.5 .7-.2-.8zM53.7 219.4l.5 .7-.6-.5zM53.6 219.6l-.1 .2 .7 .3z"/>
<path d="M53.7 204.5l.5 .5-.2-.7zM53.6 204.6l.1-.1 .5 .5zM53.6 204.6l-.1 .2 .7 .2z"/>
<path d="M54.2 205v.8h.2zM54.2 205l.4 .7-.2 .1zM54.2 205l.4 .7 .2-.2z"/>
<path d="M54.4 219.3l-.2 .8 .4-.7zM54.2 219.3h.2l-.2 .8zM54 219.3l.2 .8v-.8z"/>
<path d="M54.4 204.3l-.2 .7 .4-.5zM54.2 204.3h.2l-.2 .7zM54 204.3l.2 .7v-.7z"/>
<path d="M54.2 205l.6 .5 .1-.2zM54.2 205h.7v.3z"/>
<path d="M54.2 205h.7v-.2zM54.2 205l.6-.4 .1 .2zM54.6 204.5l-.4 .5 .6-.4z"/>
<path d="M199.5 204.8l-.1 .2h.8zM199.4 205h.8l-.7 .3zM199.5 205.3l.1 .2 .6-.5z"/>
<path d="M199.5 219.8l-.1 .3h.8zM199.4 220.1h.8l-.7 .2zM199.5 220.3l.1 .2 .6-.4z"/>
<path d="M199.6 205.5l.1 .2 .5-.7zM200.2 205l-.3 .8-.2-.1zM200.2 205l-.3 .8h.3z"/>
<path d="M199.7 204.5l.5 .5-.3-.7zM199.6 204.6l.1-.1 .5 .5zM199.6 204.6l-.1 .2 .7 .2z"/>
<path d="M199.7 219.4l.5 .7-.3-.8zM199.6 219.6l.1-.2 .5 .7zM199.6 219.6l-.1 .2 .7 .3z"/>
<path d="M200.2 205v.8h.2zM200.2 205l.4 .7-.2 .1zM200.2 205l.4 .7 .2-.2z"/>
<path d="M200.4 204.3l-.2 .7 .4-.5zM200.2 204.3h.2l-.2 .7zM199.9 204.3l.3 .7v-.7z"/>
<path d="M200.4 219.3l-.2 .8 .4-.7zM200.2 219.3h.2l-.2 .8zM199.9 219.3l.3 .8v-.8z"/>
<path d="M200.2 205l.6 .5 .1-.2zM200.2 205h.7v.3z"/>
<path d="M200.2 205h.7v-.2zM200.2 205l.6-.4 .1 .2zM200.6 204.5l-.4 .5 .6-.4z"/>
<path d="M53.6 220.5l.1 .1 .5-.5zM54.2 220.1l-.2 .7-.3-.2zM54.2 220.1l-.2 .7h.2z"/>
<path d="M54.2 220.1v.7h.2zM54.2 220.1l.4 .5-.2 .2zM54.2 220.1l.4 .5 .2-.1z"/>
<path d="M54.2 220.1l.6 .4 .1-.2zM54.2 220.1h.7v.2z"/>
<path d="M54.2 220.1h.7v-.3zM54.2 220.1l.6-.5 .1 .2zM54.6 219.4l-.4 .7 .6-.5z"/>
<path d="M199.6 220.5l.1 .1 .5-.5zM200.2 220.1l-.3 .7-.2-.2zM200.2 220.1l-.3 .7h.3z"/>
<path d="M200.2 220.1v.7h.2zM200.2 220.1l.4 .5-.2 .2zM200.2 220.1l.4 .5 .2-.1z"/>
<path d="M200.2 220.1l.6 .4 .1-.2zM200.2 220.1h.7v.2z"/>
<path d="M200.2 220.1h.7v-.3zM200.2 220.1l.6-.5 .1 .2zM200.6 219.4l-.4 .7 .6-.5z"/>
</g>
<g fill="none" stroke="#000" stroke-width=".51">
<path d="M20.2 5.1v14h70v-14h-70h395v286.9h-395zM8.2 147.1h5v35h-5zM13.2 147.1h7v35h-7zM8.2 182.1h5v25h-5zM13.2 182.1h7v25h-7zM8.2 207.1h5v25h-5zM13.2 207.1h7v25h-7zM8.2 232.1h5v34.9h-5zM13.2 232.1h7v34.9h-7zM8.2 267h5v25h-5zM13.2 267h7v25h-7zM230.2 277.1h7v9.9h-7z"/>
<path d="M237.2 277.1h10v9.9h-10zM247.2 277.1h23v9.9h-23zM270.2 277.1h15v9.9h-15zM285.2 277.1h10v9.9h-10zM295.2 277.1h110v14.9h-110zM405.2 277.1h10v5h-10zM230.2 287h7v5h-7zM237.2 287h10v5h-10zM247.2 287h23v5h-23zM270.2 287h15v5h-15zM285.2 287h10v5h-10zM405.2 282.1h10v9.9h-10z"/>
</g>
<g font-size="7.3">
<text x="86.1" y="9.6" transform="rotate(-180 86.1 9.6)">ЮТКБ.656463.300-009Э3</text>
<text x="324.3" y="287">ЮТКБ.656463.300-009Э3</text>
</g>
<g font-size="3.7">
<text x="107.7" y="13.1">Цепи ЭМВ и ЭМО1</text>
<text x="309.3" y="13.1">Цепи ЭМО2</text>
<text x="51.5" y="25.1">+EC3</text>
<text x="197.4" y="25.1">-EC3</text>
<text x="250.4" y="25.1">+EC4</text>
<text x="396.3" y="25.1">-EC4</text>
<text x="201" y="34.6">X:88</text>
<text x="400" y="34.6">X:103</text>
<text x="55" y="44.6">X:69...X:73</text>
<text x="254" y="42.6">X:89...X:93</text>
<text x="90.7" y="49.1">A1</text>
<text x="162.8" y="50.1">K1</text>
<text x="289.8" y="49.1">A1</text>
<text x="82.3" y="54.3">Включить В1</text>
<text x="103.2" y="57.8">K3</text>
<text x="134.9" y="55.1">SA1</text>
<text x="224.6" y="54.7">Цепи отключения</text>
<text x="227.4" y="58.4">выключателя</text>
<text x="279.3" y="54.3">Отключить В1</text>
<text x="302" y="57.8">K2</text>
<text x="333.9" y="55.1">SA1</text>
<text x="26.6" y="60.9">Цепи включения</text>
<text x="28.4" y="64.7">выключателя</text>
<text x="60.9" y="61.3">M2.XВ:6</text>
<text x="113.9" y="61.3">M2.XВ:5</text>
<text x="130" y="63.5">3</text>
<text x="143" y="63.5">4</text>
<text x="152.8" y="63.5">A1</text>
<text x="174" y="63.5">A2</text>
<text x="228.2" y="62.2">через ЭМО2</text>
<text x="259.9" y="61.3">M2.XВ:3</text>
<text x="312.9" y="61.3">M2.XВ:4</text>
<text x="328.9" y="63.5">7</text>
<text x="342" y="63.5">8</text>
<text x="349" y="63.6">X:95...X:98</text>
<text x="379.1" y="65.9">Цепи привода</text>
<text x="360.8" y="69.1">KA3</text>
<text x="379.5" y="70">выключателя</text>
<text x="180" y="74.9">Цепи привода</text>
<text x="227.5" y="74.4">Действие на</text>
<text x="288.8" y="72.1">KA3</text>
<text x="384.6" y="75.2">Цепи</text>
<text x="28.5" y="82.9">Действие на</text>
<text x="92.8" y="81.1">K1</text>
<text x="161.9" y="78">KA1</text>
<text x="180.4" y="79">выключателя</text>
<text x="232.3" y="78.2">ЭМО2</text>
<text x="286.4" y="79.6">1</text>
<text x="295" y="79.6">3</text>
<text x="349" y="79.6">X:99</text>
<text x="357.7" y="79.6">А</text>
<text x="367" y="79.6">B</text>
<text x="372" y="79.6">X:101</text>
<text x="384.3" y="79.4">ЭМО2</text>
<text x="34.1" y="86.7">ЭМВ</text>
<text x="81.6" y="88.5">34</text>
<text x="99" y="88.5">14</text>
<text x="150" y="88.6">X:75</text>
<text x="158.7" y="88.5">А</text>
<text x="168" y="88.5">B</text>
<text x="173" y="88.6">X:77</text>
<text x="185.6" y="84.2">Цепи</text>
<text x="186.1" y="88.4">ЭМВ</text>
<text x="281" y="89.4">Контр. ЭМО2 В1</text>
<text x="289.8" y="84.1">A1</text>
<text x="90.7" y="93.1">A1</text>
<text x="82" y="98.3">Контр. ЭМВ В1</text>
<text x="226.1" y="99.9">Контроль цепи</text>
<text x="260.3" y="97.3">M6.XВ:7</text>
<text x="275.9" y="97.2">ДВ20</text>
<text x="312.4" y="97.3">M6.XВ:8</text>
<text x="349" y="99.6">X:100</text>
<text x="61" y="106.3">M5.XВ:31</text>
<text x="77.2" y="106.2">ДВ16</text>
<text x="112.7" y="106.3">M5.XВ:32</text>
<text x="232.3" y="103.7">ЭМО2</text>
<text x="289.6" y="107">R4</text>
<text x="27.1" y="110.4">Контроль цепи</text>
<text x="150" y="108.5">X:76</text>
<text x="284.4" y="113.6">1</text>
<text x="297" y="113.6">2</text>
<text x="34.1" y="114.2">ЭМВ</text>
<text x="90.6" y="116.1">R2</text>
<text x="359.7" y="115">A1</text>
<text x="85.4" y="122.6">1</text>
<text x="98" y="122.6">2</text>
<text x="227.6" y="122.1">Работа реле</text>
<text x="227.8" y="125.8">тока в цепи</text>
<text x="288.8" y="123">KA3</text>
<text x="351" y="121.1">Работа ЭМО2 В1</text>
<text x="90.7" y="127">A1</text>
<text x="232.3" y="129.6">ЭМО2</text>
<text x="285.9" y="130.6">2</text>
<text x="295" y="130.6">4</text>
<text x="330.1" y="128.3">M6.XВ:11</text>
<text x="345.9" y="128.2">ДВ22</text>
<text x="381.8" y="128.3">M6.XВ:12</text>
<text x="25.6" y="132.7">Цепи отключения</text>
<text x="28.4" y="136.4">выключателя</text>
<text x="80.3" y="132.3">Отключить В1</text>
<text x="103.3" y="135.8">K1</text>
<text x="134.9" y="133.1">SA1</text>
<text x="229.6" y="136.7">Контроль</text>
<text x="351" y="135.3">Контр. опертока ЭМО2 В1</text>
<text x="29.5" y="140.2">через ЭМО1</text>
<text x="60.9" y="139.3">M2.XВ:2</text>
<text x="114.1" y="139.3">M2.XВ:1</text>
<text x="130" y="141.5">5</text>
<text x="143" y="141.5">6</text>
<text x="150" y="141.5">X:79...X:83</text>
<text x="226.8" y="140.4">оперативного</text>
<text x="330.3" y="143.3">M6.XВ:9</text>
<text x="346.1" y="143.2">ДВ21</text>
<text x="381.8" y="143.3">M6.XВ:10</text>
<text x="161.7" y="147.1">KA2</text>
<text x="232.3" y="147.9">ЭМО2</text>
<text x="232.5" y="144.2">тока</text>
<text x="28.5" y="152.4">Действие на</text>
<text x="89.7" y="150.1">KA2</text>
<text x="185.6" y="153.2">Цепи</text>
<text x="33.5" y="156.2">ЭМО1</text>
<text x="87.4" y="157.6">1</text>
<text x="96" y="157.6">3</text>
<text x="150" y="157.6">X:84</text>
<text x="158.7" y="157.6">А</text>
<text x="168" y="157.6">B</text>
<text x="173" y="157.6">X:86</text>
<text x="185.5" y="157.4">ЭМО1</text>
<text x="82" y="167.4">Контр. ЭМО1 В1</text>
<text x="90.7" y="162.1">A1</text>
<text x="281.2" y="165">A1</text>
<text x="11.9" y="172.8" transform="rotate(-90 11.9 172.8)">Подп. и дата</text>
<text x="289.3" y="170.8">K20</text>
<text x="363.5" y="168.5">Действие на</text>
<text x="363.7" y="172.2">независимый</text>
<text x="27.1" y="177.9">Контроль цепи</text>
<text x="61.6" y="175.3">M6.XВ:1</text>
<text x="77.1" y="175.2">ДВ17</text>
<text x="113.3" y="175.3">M6.XВ:2</text>
<text x="150" y="177.6">X:85</text>
<text x="300.9" y="174.3">M3.XВ:7</text>
<text x="300.9" y="178.3">M3.XВ:8</text>
<text x="350" y="176.6">X:169</text>
<text x="363.5" y="176">расцепитель</text>
<text x="365.1" y="179.8">ЭМВ, ЭМО1</text>
<text x="33.3" y="181.7">ЭМО2</text>
<text x="90.7" y="185">R3</text>
<text x="289.5" y="184.8">K21</text>
<text x="323" y="180.6">X:131</text>
<text x="363.5" y="184.7">Действие на</text>
<text x="85.4" y="191.5">1</text>
<text x="98" y="191.5">2</text>
<text x="300.9" y="188.3">M3.XВ:9</text>
<text x="350" y="190.5">X:170</text>
<text x="363.7" y="188.4">независимый</text>
<text x="160.7" y="193">A1</text>
<text x="300.4" y="192.3">M3.XВ:10</text>
<text x="323" y="194.5">X:132</text>
<text x="363.5" y="192.2">расцепитель</text>
<text x="368.3" y="195.9">ЭМО2</text>
<text x="11.6" y="202.5" transform="rotate(-90 11.6 202.5)">Инв. № дубл.</text>
<text x="28.6" y="199.5">Работа реле</text>
<text x="28.8" y="203.3">тока в цепи</text>
<text x="89.9" y="201">KA1</text>
<text x="152" y="199">Работа ЭМВ В1</text>
<text x="34.1" y="207.1">ЭМВ</text>
<text x="86.9" y="208.6">2</text>
<text x="96" y="208.6">4</text>
<text x="130.6" y="206.3">M6.XВ:29</text>
<text x="147.2" y="206.2">ДВ31</text>
<text x="182.6" y="206.3">M6.XВ:30</text>
<text x="28.6" y="215.5">Работа реле</text>
<text x="152" y="214">Работа ЭМО1 В1</text>
<text x="28.8" y="219.3">тока в цепи</text>
<text x="89.7" y="216.1">KA2</text>
<text x="131.4" y="221.3">M6.XВ:5</text>
<text x="147.2" y="221.2">ДВ19</text>
<text x="183.4" y="221.3">M6.XВ:6</text>
<text x="11.9" y="227.5" transform="rotate(-90 11.9 227.5)">Взам. инв. №</text>
<text x="33.5" y="223.1">ЭМО1</text>
<text x="86.9" y="223.5">2</text>
<text x="96" y="223.5">4</text>
<text x="27.8" y="233.4">оперативного</text>
<text x="30.6" y="229.7">Контроль</text>
<text x="152" y="228.3">Контр. опертока ЭМВ/ЭМО1 В1</text>
<text x="33.5" y="237.2">тока</text>
<text x="131.4" y="236.3">M6.XВ:3</text>
<text x="147.2" y="236.2">ДВ18</text>
<text x="183.4" y="236.3">M6.XВ:4</text>
<text x="29.2" y="240.9">ЭМВ и ЭМО1</text>
<text x="11.9" y="257.8" transform="rotate(-90 11.9 257.8)">Подп. и дата</text>
<text x="406.9" y="280.8">Лист</text>
<text x="11.9" y="287" transform="rotate(-90 11.9 287)">Инв. N подл.</text>
<text x="231.1" y="290.8">Изм.</text>
<text x="238.9" y="290.8">Лист</text>
<text x="253" y="290.4">№ докум.</text>
<text x="274.5" y="290.8">Подп.</text>
<text x="286.8" y="290.7">Дата</text>
<text x="409.4" y="288.3">3</text>
<text x="327.3" y="295.5">Копировал</text>
<text x="375.2" y="295.5">Формат</text>
</g>
<g font-size="3.4">
<text x="259.5" y="172.2">Обест. ЭМО1 и ЭМВ В1</text>
<text x="267" y="186.2">Обест. ЭМО2 В1</text>
</g>
<g font-size="2.9">
<text x="133" y="58.6">Выв</text>
<text x="138" y="58.6">Раб</text>
<text x="332" y="58.6">Выв</text>
<text x="337" y="58.6">Раб</text>
<text x="133" y="136.6">Выв</text>
<text x="138" y="136.6">Раб</text>
</g>
</svg>
